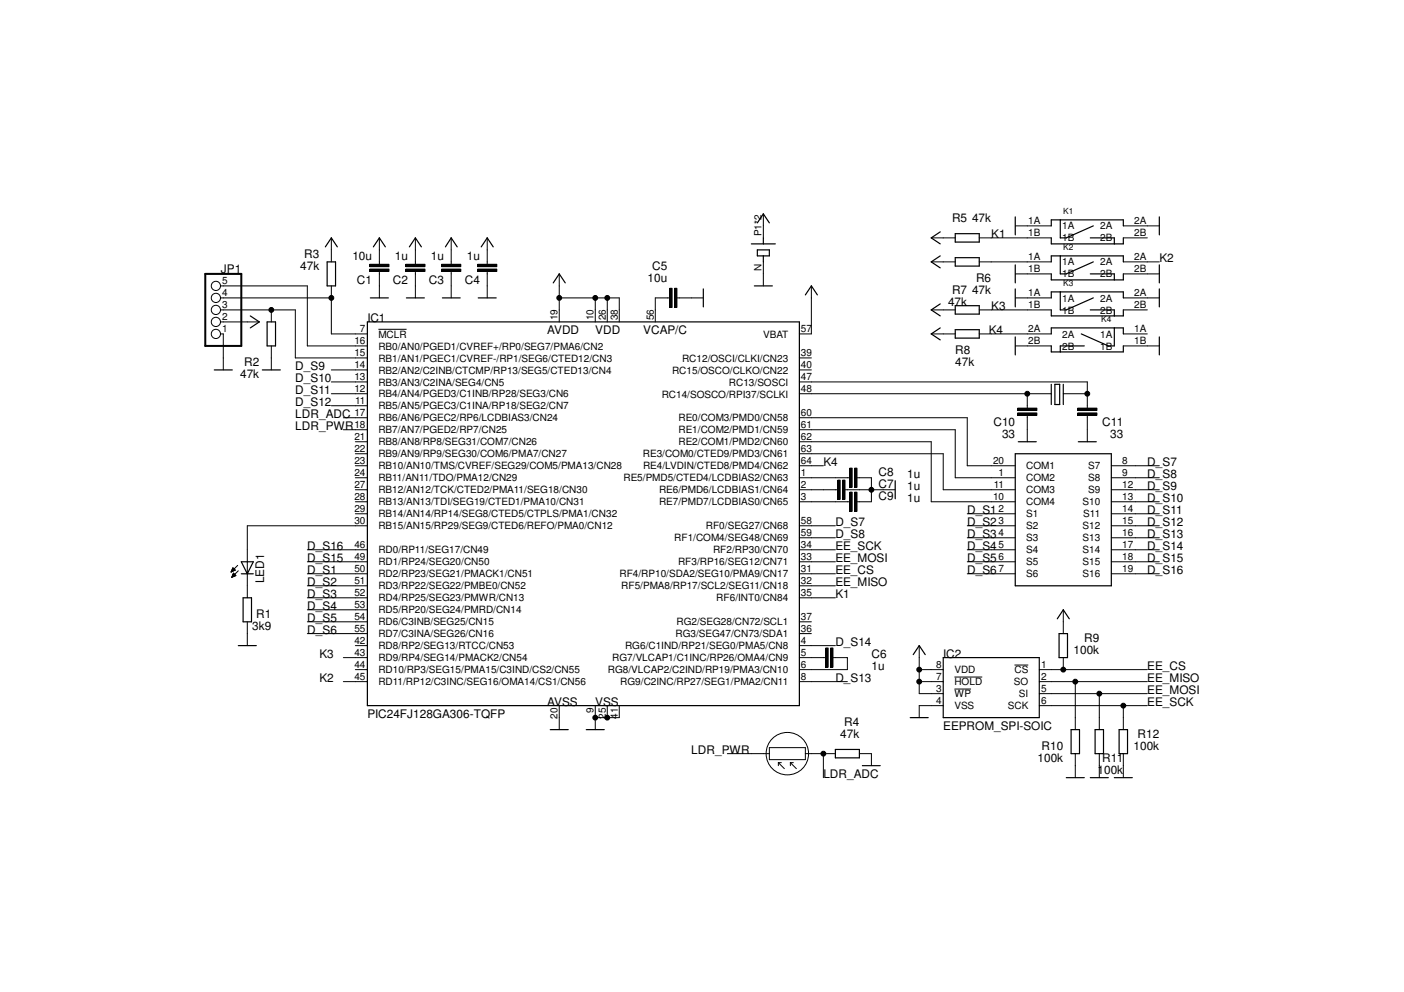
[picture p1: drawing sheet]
<svg xmlns="http://www.w3.org/2000/svg" width="297mm" height="210mm" viewBox="0 0 297 210" stroke-linecap="round" stroke-linejoin="round" font-family="sans-serif">
<g fill="none" stroke="#000" stroke-width=".21">
<path d="M70.1 50.3v5.1M78.2 55.9h4.1v.5h-4.1zM78.2 56.9h4.1v.5h-4.1zM80.3 50.3v5.6M80.3 57.4v5.6M85.8 55.9h4.1v.5h-4.1zM85.8 56.9h4.1v.5h-4.1zM87.9 50.3v5.6M87.9 57.4v5.6M93.4 55.9h4.1v.5h-4.1zM93.4 56.9h4.1v.5h-4.1zM95.5 50.3v5.6"/>
<path d="M95.5 57.4v5.6M101 55.9h4.1v.5h-4.1zM101 56.9h4.1v.5h-4.1zM103.1 50.3v5.6M103.1 57.4v5.6M118.3 58v10.1M161.5 45.3v5M161.5 55.4v5.1M197 50.3h5.1M197 55.4h5.1M207.2 50.3h15.2M207.2 55.4h15.2"/>
<path d="M214.8 47.8h7.6M214.8 58h7.6M237.7 47.8h7.6M237.7 50.3h5M237.7 55.4h7.6M237.7 58h7.6M46.7 70.7h.5v7.6M46.7 60.5h18.3v12.7h12.7M46.7 65.6h15.8v10.1h15.2M46.7 63h23.4M46.7 68.1h8.2M57.4 65.6v2.5"/>
<path d="M57.4 73.2v5.1M70.1 60.5v10.2h7.6M70.1 78.3h7.6M80 69.7h6M118.3 63h12.7v5.1M125.9 63v5.1M128.5 63v5.1M141.7 61h.5v4.1h-.5zM141.7 63h-3.1v5.1M142.7 61h.5v4.1h-.5zM143.2 63h5.6M169.1 75.7h2.6"/>
<path d="M169.1 78.3h2.6M171.7 60.5v10.2h-2.6M197 70.7h5.1M197 65.6h5.1M207.2 70.7h15.2M207.2 65.6h15.2M214.8 73.2h7.6M214.8 63h7.6M237.7 70.7h5M237.7 73.2h7.6M237.7 63h7.6M237.7 65.6h5"/>
<path d="M70.1 80.8h7.6M70.1 83.3h7.6M70.1 85.9h7.6M72.6 88.4h5.1M72.6 90.9h5.1M75.2 96h2.5M75.2 98.6h2.5M75.2 93.5h2.5M169.1 80.8h60.9v5.6M169.1 83.3h53.3M169.1 88.4h35.5v10.2h10.2M169.1 90.9h33v10.2h12.7"/>
<path d="M169.1 96h30.5v7.6h15.2M169.1 98.6h5.1M169.1 93.5h27.9v12.7h17.8M179.8 99.1h.5v4h-.5zM180.8 99.1h.5v4h-.5zM215.3 86.4h4.1v.5h-4.1zM215.3 87.4h4.1v.5h-4.1zM217.3 83.3v3.1M217.3 87.9v5.6M225 83.3h5M228 86.4h4.1v.5h-4.1zM228 87.4h4.1v.5h-4.1z"/>
<path d="M230 87.9v5.6M235.1 98.6h10.2M50.3 119.6l-1.4 1.4M65 118.9h12.7M65 116.3h12.7M75.2 101.1h2.5M75.2 103.6h2.5M75.2 106.2h2.5M75.2 108.7h2.5M77.7 111.3h-25.4v15.2M169.1 101.1h10.7M169.1 103.6h8.1"/>
<path d="M169.1 106.2h10.7M169.1 111.3h7.6M169.1 118.9h7.6M169.1 116.3h7.6M169.1 113.8h7.6M177.2 101.6h.6v4.1h-.6zM178.3 101.6h.5v4.1h-.5zM178.8 103.6h10.6M179.8 104.1h.5v4.1h-.5zM180.8 104.1h.5v4.1h-.5zM181.3 101.1h3.1v5.1h-3.1M204.6 108.7h10.2"/>
<path d="M204.6 111.3h10.2M204.6 118.9h10.2M204.6 116.3h10.2M204.6 113.8h10.2M235.1 101.1h10.2M235.1 103.6h10.2M235.1 106.2h10.2M235.1 108.7h10.2M235.1 111.3h10.2M235.1 118.9h10.2M235.1 116.3h10.2M235.1 113.8h10.2"/>
<path d="M48.9 121h.1M48.9 120.9h.2M49 120.9h.3M49 120.7h.5M49.1 120.6h.6M49.1 122.1h.1M49.1 120.5h.5M49.1 122h.3M49.1 120.4h.4M49.1 121.9h.5M49.1 121.8h.7M49.2 120.3h.2"/>
<path d="M49.2 121.8h.7M49.2 120.2h.2M49.2 121.6h.6M49.3 120.1l.5 .5-.9 .4zM49.3 121.5h.4M49.3 121.5h.3M49.4 121.4h.1M49.4 121.3l-.4 .9M49.4 121.3l.5 .5-.9 .4M49.4 121.3h.1M50.4 120.8l-1.4 1.4M52.3 131.6v5"/>
<path d="M65 126.5h12.7M65 124h12.7M65 121.4h12.7M65 129h12.7M65 131.6h12.7M65 134.1h12.7M72.6 139.1h5.1M75.2 136.6h2.5M169.1 126.5h7.6M169.1 124h7.6M169.1 121.4h7.6M169.1 131.6h2.6"/>
<path d="M169.1 134.1h2.6M169.1 136.6h7.6M169.1 139.1h5.6M174.7 137.1h.5v4.1h-.5zM175.7 137.1h.5v4.1h-.5zM176.2 139.1h3.1v2.6h-10.2M194.5 136.6v10.2h5.1M204.6 121.4h10.2M225 129v5.1M225 139.1v2.6M235.1 121.4h10.2M72.6 144.2h5.1"/>
<path d="M75.2 141.7h2.5M118.3 149.3v5.1M125.9 149.3v5.1M128.5 149.3v2.5M131 149.3v2.5h-5.1M153.9 159.5h8.9M162.8 158.2h7.6v2.5h-7.6zM169.1 144.2h10.2M170.4 159.5h6.3M174.2 159.5v5M181.8 159.5h2.6v2.5M194.5 141.7h5.1"/>
<path d="M194.5 144.2h5.1M199.6 149.3h-5.1v2.5M201.9 143.3h5.9M201.9 145.8h3.5M214.6 140.7h2.9M219.9 141.7h22.8M219.9 144.2h22.8M219.9 149.3h22.8M219.9 146.8h22.8M227.5 144.2v10.2M227.5 159.5v5M232.6 146.8v7.6"/>
<path d="M232.6 159.5v5M237.7 149.3v5.1M237.7 159.5v5M164.7 161.4l1.2 1.2M164.7 161.4h.6M164.7 161.4v.6M167.2 161.4l1.3 1.2M167.2 161.4h.6M167.2 161.4v.6"/>
<circle cx="45.7" cy="60.5" r=".98"/>
<circle cx="45.7" cy="70.7" r=".98"/>
<circle cx="45.7" cy="68.1" r=".98"/>
<circle cx="45.7" cy="65.6" r=".98"/>
<circle cx="45.7" cy="63" r=".98"/>
<circle cx="57.4" cy="65.6" r=".51"/>
<circle cx="70.1" cy="63" r=".51"/>
<circle cx="118.3" cy="63" r=".51"/>
<circle cx="125.9" cy="63" r=".51"/>
<circle cx="128.5" cy="63" r=".51"/>
<circle cx="217.3" cy="83.3" r=".51"/>
<circle cx="230" cy="83.3" r=".51"/>
<circle cx="184.4" cy="103.6" r=".51"/>
<circle cx="125.9" cy="151.8" r=".51"/>
<circle cx="128.5" cy="151.8" r=".51"/>
<circle cx="166.6" cy="159.5" r="4.5"/>
<circle cx="174.2" cy="159.5" r=".51"/>
<circle cx="194.5" cy="141.7" r=".51"/>
<circle cx="194.5" cy="144.2" r=".51"/>
<circle cx="225" cy="141.7" r=".51"/>
<circle cx="227.5" cy="144.2" r=".51"/>
<circle cx="232.6" cy="146.8" r=".51"/>
<circle cx="237.7" cy="149.3" r=".51"/>
</g>
<g fill="none" stroke="#000" stroke-width=".25">
<path d="M68.8 52.2l1.3-1.9 1.3 1.9M69.2 55.4h1.8v5.1h-1.8zM79 52.2l1.3-1.9 1.2 1.9M86.6 52.2l1.3-1.9 1.3 1.9M94.2 52.2l1.3-1.9 1.2 1.9M101.8 52.2l1.3-1.9 1.2 1.9M117 59.9l1.3-1.9 1.3 1.9M159 51.6h5M160.2 52.9h2.6v1.2h-2.6zM160.2 47.2l1.3-1.9 1.3 1.9M161.5 50.3v1.3M161.5 54.1v1.3"/>
<path d="M198.9 49.1l-1.9 1.2 1.9 1.3M198.9 54.1l-1.9 1.3 1.9 1.3M202.1 49.4h5.1v1.8h-5.1zM202.1 54.5h5.1v1.8h-5.1zM214.8 45.9v3.8M214.8 56v3.9M222.4 50.3v1.3h15.3v-1.3M222.4 55.4v-1.3h15.3v1.3M222.4 47.8v-1.3h15.3v1.3M222.4 58v1.2h15.3v-1.2M224.3 46.5v3.8h1.3l5.7-2.5M224.3 54.1v3.9h1.3l5.7-2.6"/>
<path d="M230.7 50.3h5.1v1.3M230.7 58h5.1v1.2M245.3 45.9v3.8M245.3 56v3.9M45.3 78.3h3.8M53 66.8l1.9 1.3-1.9 1.3M55.5 78.3h3.8M56.5 68.1h1.8v5.1h-1.8zM77.7 68.1h91.4v81.2h-91.4zM78.4 63h3.8M86 63h3.8M93.6 63h3.8"/>
<path d="M101.2 63h3.8M148.8 61.1v3.8M159.6 60.5h3.8M170.4 62.4l1.3-1.9 1.2 1.9M198.9 64.3l-1.9 1.3 1.9 1.2M198.9 69.4l-1.9 1.3 1.9 1.2M202.1 64.7h5.1v1.8h-5.1zM202.1 69.8h5.1v1.7h-5.1zM214.8 61.1v3.8M214.8 71.3v3.8M222.4 63v-1.2h15.3v1.2M222.4 65.6v1.2h15.3v-1.2"/>
<path d="M222.4 70.7v-1.3h15.3v1.3M222.4 73.2v1.3h15.3v-1.3M224.3 61.8v3.8h1.3l5.7-2.6M229.4 73.2h-5.1v1.3M230.7 65.6h5.1v1.2M235.8 69.4v3.8h-1.3l-5.7-2.5M245.3 61.1v3.8M245.3 71.3v3.8M214.8 96h20.3v28h-20.3zM215.4 93.5h3.8M222.4 81.3v4.3M223.2 81.3h1v4.3h-1z"/>
<path d="M225 81.3v4.3M228.1 93.5h3.8M51.1 118.9h2.5l-1.3 2.5zM189.4 101.7v3.8M50.4 136.6h3.8M51.1 121.4h2.5M51.4 126.5h1.8v5.1h-1.8zM193.2 138.5l1.3-1.9 1.2 1.9M199.6 139.1h20.3v12.7h-20.3zM223.7 130.9l1.3-1.9 1.2 1.9M224.1 134.1h1.7v5h-1.7zM116.4 154.4h3.8"/>
<path d="M124 154.4h3.8M176.7 158.6h5.1v1.8h-5.1zM192.6 151.8h3.8M226.6 154.4h1.8v5.1h-1.8zM231.7 154.4h1.8v5.1h-1.8zM236.8 154.4h1.7v5.1h-1.7zM182.5 162h3.7M225.6 164.5h3.8M230.7 164.5h3.8M235.8 164.5h3.8"/>
</g>
<g fill="#000">
<path d="M78.2 55.9h4.1v.5h-4.1z" fill-rule="evenodd"/>
<path d="M78.2 56.9h4.1v.5h-4.1z" fill-rule="evenodd"/>
<path d="M85.8 55.9h4.1v.5h-4.1z" fill-rule="evenodd"/>
<path d="M85.8 56.9h4.1v.5h-4.1z" fill-rule="evenodd"/>
<path d="M93.4 55.9h4.1v.5h-4.1z" fill-rule="evenodd"/>
<path d="M93.4 56.9h4.1v.5h-4.1z" fill-rule="evenodd"/>
<path d="M101 55.9h4.1v.5h-4.1z" fill-rule="evenodd"/>
<path d="M101 56.9h4.1v.5h-4.1z" fill-rule="evenodd"/>
<path d="M141.7 61h.5v4.1h-.5z" fill-rule="evenodd"/>
<path d="M142.7 61h.5v4.1h-.5z" fill-rule="evenodd"/>
<path d="M179.8 99.1h.5v4h-.5z" fill-rule="evenodd"/>
<path d="M180.8 99.1h.5v4h-.5z" fill-rule="evenodd"/>
<path d="M215.3 86.4h4.1v.5h-4.1z" fill-rule="evenodd"/>
<path d="M215.3 87.4h4.1v.5h-4.1z" fill-rule="evenodd"/>
<path d="M228 86.4h4.1v.5h-4.1z" fill-rule="evenodd"/>
<path d="M228 87.4h4.1v.5h-4.1z" fill-rule="evenodd"/>
<path d="M177.2 101.6h.6v4.1h-.6z" fill-rule="evenodd"/>
<path d="M178.3 101.6h.5v4.1h-.5z" fill-rule="evenodd"/>
<path d="M179.8 104.1h.5v4.1h-.5z" fill-rule="evenodd"/>
<path d="M180.8 104.1h.5v4.1h-.5z" fill-rule="evenodd"/>
<path d="M174.7 137.1h.5v4.1h-.5z" fill-rule="evenodd"/>
<path d="M175.7 137.1h.5v4.1h-.5z" fill-rule="evenodd"/>
<circle cx="57.4" cy="65.6" r=".51"/>
<circle cx="70.1" cy="63" r=".51"/>
<circle cx="118.3" cy="63" r=".51"/>
<circle cx="125.9" cy="63" r=".51"/>
<circle cx="128.5" cy="63" r=".51"/>
<circle cx="217.3" cy="83.3" r=".51"/>
<circle cx="230" cy="83.3" r=".51"/>
<circle cx="184.4" cy="103.6" r=".51"/>
<circle cx="125.9" cy="151.8" r=".51"/>
<circle cx="128.5" cy="151.8" r=".51"/>
<circle cx="174.2" cy="159.5" r=".51"/>
<circle cx="194.5" cy="141.7" r=".51"/>
<circle cx="194.5" cy="144.2" r=".51"/>
<circle cx="225" cy="141.7" r=".51"/>
<circle cx="227.5" cy="144.2" r=".51"/>
<circle cx="232.6" cy="146.8" r=".51"/>
<circle cx="237.7" cy="149.3" r=".51"/>
</g>
<path d="M43.4 58h7.7v15.2h-7.7z" fill="none" stroke="#000" stroke-width=".42"/>
<g font-size="2.5">
<text x="201.4" y="47">R5</text>
<text x="205.7" y="47">47k</text>
<text x="209.7" y="50.3">K1</text>
<text x="46.7" y="57.8">JP1</text>
<text x="63.5" y="57.2">47k</text>
<text x="64.3" y="54.7">R3</text>
<text x="74.5" y="55">10u</text>
<text x="83.6" y="55">1u</text>
<text x="91.2" y="55">1u</text>
<text x="98.8" y="55">1u</text>
<text x="137" y="59.7">10u</text>
<text x="138" y="57.2">C5</text>
<text x="206.5" y="59.7">R6</text>
<text x="245.3" y="55.4">K2</text>
<text x="75.5" y="60.1">C1</text>
<text x="83.1" y="60.1">C2</text>
<text x="90.8" y="60.1">C3</text>
<text x="98.3" y="60.1">C4</text>
<text x="200.6" y="64.8">47k</text>
<text x="201.4" y="62.3">R7</text>
<text x="205.7" y="62.3">47k</text>
<text x="209.7" y="65.6">K3</text>
<text x="77.7" y="68.1">IC1</text>
<text x="115.8" y="70.7">AVDD</text>
<text x="125.9" y="70.7">VDD</text>
<text x="136.1" y="70.7">VCAP/C</text>
<text x="209.2" y="70.7">K4</text>
<text x="51.6" y="77.5">R2</text>
<text x="202.1" y="75">R8</text>
<text x="202.1" y="77.5">47k</text>
<text x="50.8" y="80.1">47k</text>
<text x="62.5" y="83.4">D_S11</text>
<text x="62.5" y="80.8">D_S10</text>
<text x="62.5" y="78.3">D_S9</text>
<text x="62.5" y="88.4">LDR_ADC</text>
<text x="62.5" y="85.9">D_S12</text>
<text x="62.5" y="90.9">LDR_PWR</text>
<text x="210.2" y="90.2">C10</text>
<text x="212" y="92.7">33</text>
<text x="233.2" y="90.2">C11</text>
<text x="234.9" y="92.7">33</text>
<text x="174.2" y="98.6">K4</text>
<text x="185.9" y="100.7">C8</text>
<text x="191.9" y="101.1">1u</text>
<text x="242.7" y="101.1">D_S8</text>
<text x="242.7" y="98.6">D_S7</text>
<text x="185.9" y="103.3">C7</text>
<text x="185.9" y="105.8">C9</text>
<text x="191.9" y="103.6">1u</text>
<text x="191.9" y="106.2">1u</text>
<text x="242.7" y="106.2">D_S10</text>
<text x="242.7" y="103.6">D_S9</text>
<text x="176.7" y="113.8">D_S8</text>
<text x="176.7" y="111.3">D_S7</text>
<text x="204.6" y="113.8">D_S3</text>
<text x="204.6" y="111.3">D_S2</text>
<text x="204.6" y="108.7">D_S1</text>
<text x="242.7" y="113.8">D_S13</text>
<text x="242.7" y="111.3">D_S12</text>
<text x="242.7" y="108.7">D_S11</text>
<text x="65" y="116.3">D_S16</text>
<text x="65" y="118.9">D_S15</text>
<text x="176.7" y="118.9">EE_MOSI</text>
<text x="176.7" y="116.3">EE_SCK</text>
<text x="204.6" y="118.9">D_S5</text>
<text x="204.6" y="116.3">D_S4</text>
<text x="242.7" y="118.9">D_S15</text>
<text x="242.7" y="116.3">D_S14</text>
<text x="55.9" y="123.4" transform="rotate(-90 55.9 123.4)">LED1</text>
<text x="65" y="124">D_S2</text>
<text x="65" y="121.4">D_S1</text>
<text x="176.7" y="121.4">EE_CS</text>
<text x="176.7" y="124">EE_MISO</text>
<text x="204.6" y="121.4">D_S6</text>
<text x="242.7" y="121.4">D_S16</text>
<text x="54.2" y="130.8">R1</text>
<text x="65" y="131.6">D_S5</text>
<text x="65" y="129">D_S4</text>
<text x="65" y="126.5">D_S3</text>
<text x="176.7" y="126.5">K1</text>
<text x="53.3" y="133.3">3k9</text>
<text x="65" y="134.1">D_S6</text>
<text x="176.7" y="136.6">D_S14</text>
<text x="229.4" y="135.9">R9</text>
<text x="67.6" y="139.1">K3</text>
<text x="184.4" y="141.7">1u</text>
<text x="184.4" y="139.1">C6</text>
<text x="199.6" y="139.1">IC2</text>
<text x="227.1" y="138.4">100k</text>
<text x="242.7" y="141.7">EE_CS</text>
<text x="67.6" y="144.2">K2</text>
<text x="115.8" y="149.3">AVSS</text>
<text x="125.9" y="149.3">VSS</text>
<text x="176.7" y="144.2">D_S13</text>
<text x="242.7" y="144.2">EE_MISO</text>
<text x="242.7" y="146.8">EE_MOSI</text>
<text x="242.7" y="149.3">EE_SCK</text>
<text x="77.7" y="151.8">PIC24FJ128GA306-TQFP</text>
<text x="178.6" y="153.6">R4</text>
<text x="199.6" y="154.4">EEPROM_SPI-SOIC</text>
<text x="146.3" y="159.5">LDR_PWR</text>
<text x="177.8" y="156.2">47k</text>
<text x="219.5" y="161.2">100k</text>
<text x="220.3" y="158.7">R10</text>
<text x="233.2" y="161.2">R11</text>
<text x="239.8" y="158.7">100k</text>
<text x="240.7" y="156.2">R12</text>
<text x="174.2" y="164.5">LDR_ADC</text>
<text x="232.2" y="163.8">100k</text>
</g>
<g font-size="2.1">
<text x="217.5" y="47.5">1A</text>
<text x="240" y="47.5">2A</text>
<text x="161.1" y="50" transform="rotate(-90 161.1 50)">P1*2</text>
<text x="217.5" y="50">1B</text>
<text x="224.7" y="48.6">1A</text>
<text x="224.7" y="51.1">1B</text>
<text x="232.7" y="48.6">2A</text>
<text x="232.7" y="51.1">2B</text>
<text x="240" y="50">2B</text>
<text x="161.1" y="57.3" transform="rotate(-90 161.1 57.3)">N</text>
<text x="217.5" y="55.1">1A</text>
<text x="217.5" y="57.6">1B</text>
<text x="224.7" y="56.2">1A</text>
<text x="224.7" y="58.7">1B</text>
<text x="232.7" y="56.2">2A</text>
<text x="232.7" y="58.7">2B</text>
<text x="240" y="55.1">2A</text>
<text x="240" y="57.6">2B</text>
<text x="47" y="65.2">3</text>
<text x="47" y="62.7">4</text>
<text x="47" y="60.2">5</text>
<text x="217.5" y="62.7">1A</text>
<text x="217.5" y="65.2">1B</text>
<text x="224.7" y="63.8">1A</text>
<text x="232.7" y="63.8">2A</text>
<text x="240" y="62.7">2A</text>
<text x="240" y="65.2">2B</text>
<text x="47" y="70.3">1</text>
<text x="47" y="67.7">2</text>
<text x="76.2" y="70.3">7</text>
<text x="80" y="71.4">MCLR</text>
<text x="118" y="67.7" transform="rotate(-90 118 67.7)">19</text>
<text x="125.6" y="67.7" transform="rotate(-90 125.6 67.7)">10</text>
<text x="128.1" y="67.7" transform="rotate(-90 128.1 67.7)">26</text>
<text x="130.7" y="67.7" transform="rotate(-90 130.7 67.7)">38</text>
<text x="138.3" y="67.7" transform="rotate(-90 138.3 67.7)">56</text>
<text x="161.5" y="71.4">VBAT</text>
<text x="169.5" y="70.3">57</text>
<text x="217.5" y="70.3">2A</text>
<text x="224.7" y="71.4">2A</text>
<text x="224.7" y="66.3">1B</text>
<text x="232.7" y="71.4">1A</text>
<text x="232.7" y="66.3">2B</text>
<text x="240" y="70.3">1A</text>
<text x="75" y="72.8">16</text>
<text x="75" y="75.4">15</text>
<text x="75" y="77.9">14</text>
<text x="80" y="74">RB0/AN0/PGED1/CVREF+/RP0/SEG7/PMA6/CN2</text>
<text x="80" y="76.5">RB1/AN1/PGEC1/CVREF-/RP1/SEG6/CTED12/CN3</text>
<text x="144.3" y="76.5">RC12/OSCI/CLKI/CN23</text>
<text x="169.5" y="75.4">39</text>
<text x="169.5" y="77.9">40</text>
<text x="217.5" y="72.8">2B</text>
<text x="224.7" y="74">2B</text>
<text x="232.7" y="74">1B</text>
<text x="240" y="72.8">1B</text>
<text x="75" y="80.4">13</text>
<text x="75" y="83">12</text>
<text x="80" y="79">RB2/AN2/C2INB/CTCMP/RP13/SEG5/CTED13/CN4</text>
<text x="80" y="81.6">RB3/AN3/C2INA/SEG4/CN5</text>
<text x="142.2" y="79">RC15/OSCO/CLKO/CN22</text>
<text x="154.2" y="81.6">RC13/SOSCI</text>
<text x="169.5" y="80.4">47</text>
<text x="169.5" y="83">48</text>
<text x="75" y="88.1">17</text>
<text x="75.1" y="85.5">11</text>
<text x="80" y="84.1">RB4/AN4/PGED3/C1INB/RP28/SEG3/CN6</text>
<text x="80" y="86.6">RB5/AN5/PGEC3/C1INA/RP18/SEG2/CN7</text>
<text x="80" y="89.2">RB6/AN6/PGEC2/RP6/LCDBIAS3/CN24</text>
<text x="140" y="84.1">RC14/SOSCO/RPI37/SCLKI</text>
<text x="143.5" y="89.2">RE0/COM3/PMD0/CN58</text>
<text x="169.5" y="88.1">60</text>
<text x="75" y="90.6">18</text>
<text x="75" y="95.7">22</text>
<text x="75" y="93.1">21</text>
<text x="80" y="91.7">RB7/AN7/PGED2/RP7/CN25</text>
<text x="80" y="94.2">RB8/AN8/RP8/SEG31/COM7/CN26</text>
<text x="143.5" y="91.7">RE1/COM2/PMD1/CN59</text>
<text x="143.5" y="94.2">RE2/COM1/PMD2/CN60</text>
<text x="169.5" y="90.6">61</text>
<text x="169.5" y="93.1">62</text>
<text x="169.5" y="95.7">63</text>
<text x="75" y="100.8">24</text>
<text x="75" y="98.2">23</text>
<text x="80" y="101.9">RB11/AN11/TDO/PMA12/CN29</text>
<text x="80" y="96.8">RB9/AN9/RP9/SEG30/COM6/PMA7/CN27</text>
<text x="80" y="99.3">RB10/AN10/TMS/CVREF/SEG29/COM5/PMA13/CN28</text>
<text x="131.9" y="101.9">RE5/PMD5/CTED4/LCDBIAS2/CN63</text>
<text x="136" y="96.8">RE3/COM0/CTED9/PMD3/CN61</text>
<text x="136.1" y="99.3">RE4/LVDIN/CTED8/PMD4/CN62</text>
<text x="169.5" y="98.2">64</text>
<text x="169.5" y="100.8">1</text>
<text x="210.1" y="98.2">20</text>
<text x="211.3" y="100.8">1</text>
<text x="217.1" y="99.3">COM1</text>
<text x="217.1" y="101.9">COM2</text>
<text x="230.2" y="99.3">S7</text>
<text x="230.2" y="101.9">S8</text>
<text x="237.4" y="98.2">8</text>
<text x="237.4" y="100.8">9</text>
<text x="75" y="103.3">27</text>
<text x="75" y="105.8">28</text>
<text x="80" y="104.4">RB12/AN12/TCK/CTED2/PMA11/SEG18/CN30</text>
<text x="80" y="106.9">RB13/AN13/TDI/SEG19/CTED1/PMA10/CN31</text>
<text x="139.4" y="104.4">RE6/PMD6/LCDBIAS1/CN64</text>
<text x="139.4" y="106.9">RE7/PMD7/LCDBIAS0/CN65</text>
<text x="169.5" y="103.3">2</text>
<text x="169.5" y="105.8">3</text>
<text x="210.1" y="105.8">10</text>
<text x="210.3" y="103.3">11</text>
<text x="217.1" y="104.4">COM3</text>
<text x="217.1" y="106.9">COM4</text>
<text x="229" y="106.9">S10</text>
<text x="230.2" y="104.4">S9</text>
<text x="237.4" y="103.3">12</text>
<text x="237.4" y="105.8">13</text>
<text x="75" y="108.4">29</text>
<text x="75" y="110.9">30</text>
<text x="80" y="109.5">RB14/AN14/RP14/SEG8/CTED5/CTPLS/PMA1/CN32</text>
<text x="80" y="112">RB15/AN15/RP29/SEG9/CTED6/REFO/PMA0/CN12</text>
<text x="149.3" y="112">RF0/SEG27/CN68</text>
<text x="169.5" y="113.5">59</text>
<text x="169.5" y="110.9">58</text>
<text x="211.3" y="108.4">2</text>
<text x="211.3" y="110.9">3</text>
<text x="211.3" y="113.5">4</text>
<text x="217.1" y="109.5">S1</text>
<text x="217.1" y="112">S2</text>
<text x="229" y="112">S12</text>
<text x="229.2" y="109.5">S11</text>
<text x="237.4" y="108.4">14</text>
<text x="237.4" y="110.9">15</text>
<text x="237.4" y="113.5">16</text>
<text x="75" y="116">46</text>
<text x="75" y="118.5">49</text>
<text x="80" y="117.1">RD0/RP11/SEG17/CN49</text>
<text x="80" y="119.6">RD1/RP24/SEG20/CN50</text>
<text x="142.7" y="114.6">RF1/COM4/SEG48/CN69</text>
<text x="143.5" y="119.6">RF3/RP16/SEG12/CN71</text>
<text x="150.9" y="117.1">RF2/RP30/CN70</text>
<text x="169.5" y="118.5">33</text>
<text x="169.5" y="116">34</text>
<text x="211.3" y="116">5</text>
<text x="211.3" y="118.5">6</text>
<text x="217.1" y="114.6">S3</text>
<text x="217.1" y="117.1">S4</text>
<text x="217.1" y="119.6">S5</text>
<text x="229" y="114.6">S13</text>
<text x="229" y="117.1">S14</text>
<text x="229" y="119.6">S15</text>
<text x="237.4" y="116">17</text>
<text x="237.4" y="118.5">18</text>
<text x="75" y="121">50</text>
<text x="75" y="123.6">51</text>
<text x="80" y="122.2">RD2/RP23/SEG21/PMACK1/CN51</text>
<text x="80" y="124.7">RD3/RP22/SEG22/PMBE0/CN52</text>
<text x="131.1" y="122.2">RF4/RP10/SDA2/SEG10/PMA9/CN17</text>
<text x="131.4" y="124.7">RF5/PMA8/RP17/SCL2/SEG11/CN18</text>
<text x="169.5" y="123.6">32</text>
<text x="169.5" y="121">31</text>
<text x="211.3" y="121">7</text>
<text x="217.1" y="122.2">S6</text>
<text x="229" y="122.2">S16</text>
<text x="237.4" y="121">19</text>
<text x="75" y="126.1">52</text>
<text x="75" y="128.7">53</text>
<text x="75" y="131.2">54</text>
<text x="80" y="127.3">RD4/RP25/SEG23/PMWR/CN13</text>
<text x="80" y="129.8">RD5/RP20/SEG24/PMRD/CN14</text>
<text x="151.6" y="127.3">RF6/INT0/CN84</text>
<text x="169.5" y="126.1">35</text>
<text x="169.5" y="131.2">37</text>
<text x="75" y="133.7">55</text>
<text x="75" y="136.3">42</text>
<text x="80" y="132.3">RD6/C3INB/SEG25/CN15</text>
<text x="80" y="134.9">RD7/C3INA/SEG26/CN16</text>
<text x="80" y="137.4">RD8/RP2/SEG13/RTCC/CN53</text>
<text x="132.2" y="137.4">RG6/C1IND/RP21/SEG0/PMA5/CN8</text>
<text x="142.9" y="134.9">RG3/SEG47/CN73/SDA1</text>
<text x="143.1" y="132.3">RG2/SEG28/CN72/SCL1</text>
<text x="169.5" y="133.7">36</text>
<text x="169.5" y="136.3">4</text>
<text x="75" y="138.8">43</text>
<text x="75" y="141.4">44</text>
<text x="75" y="143.9">45</text>
<text x="80" y="139.9">RD9/RP4/SEG14/PMACK2/CN54</text>
<text x="80" y="142.5">RD10/RP3/SEG15/PMA15/C3IND/CS2/CN55</text>
<text x="128.6" y="142.5">RG8/VLCAP2/C2IND/RP19/PMA3/CN10</text>
<text x="129.5" y="139.9">RG7/VLCAP1/C1INC/RP26/OMA4/CN9</text>
<text x="169.5" y="138.8">5</text>
<text x="169.5" y="141.4">6</text>
<text x="169.5" y="143.9">8</text>
<text x="198" y="141.4">8</text>
<text x="198" y="143.9">7</text>
<text x="201.9" y="142.5">VDD</text>
<text x="214.6" y="142.5">CS</text>
<text x="220.3" y="141.4">1</text>
<text x="220.3" y="143.9">2</text>
<text x="80" y="145">RD11/RP12/C3INC/SEG16/OMA14/CS1/CN56</text>
<text x="131.2" y="145">RG9/C2INC/RP27/SEG1/PMA2/CN11</text>
<text x="198" y="146.4">3</text>
<text x="198" y="149">4</text>
<text x="201.9" y="145">HOLD</text>
<text x="201.9" y="147.5">WP</text>
<text x="214.5" y="145">SO</text>
<text x="215.6" y="147.5">SI</text>
<text x="220.3" y="149">6</text>
<text x="220.3" y="146.4">5</text>
<text x="118" y="152.1" transform="rotate(-90 118 152.1)">20</text>
<text x="125.6" y="150.9" transform="rotate(-90 125.6 150.9)">9</text>
<text x="128.1" y="152.1" transform="rotate(-90 128.1 152.1)">25</text>
<text x="130.7" y="152.1" transform="rotate(-90 130.7 152.1)">41</text>
<text x="201.9" y="150.1">VSS</text>
<text x="213.2" y="150.1">SCK</text>
</g>
<g font-size="1.8">
<text x="225" y="45.3">K1</text>
<text x="225" y="52.9">K2</text>
<text x="225" y="60.5">K3</text>
<text x="233" y="68.1">K4</text>
</g>
</svg>
